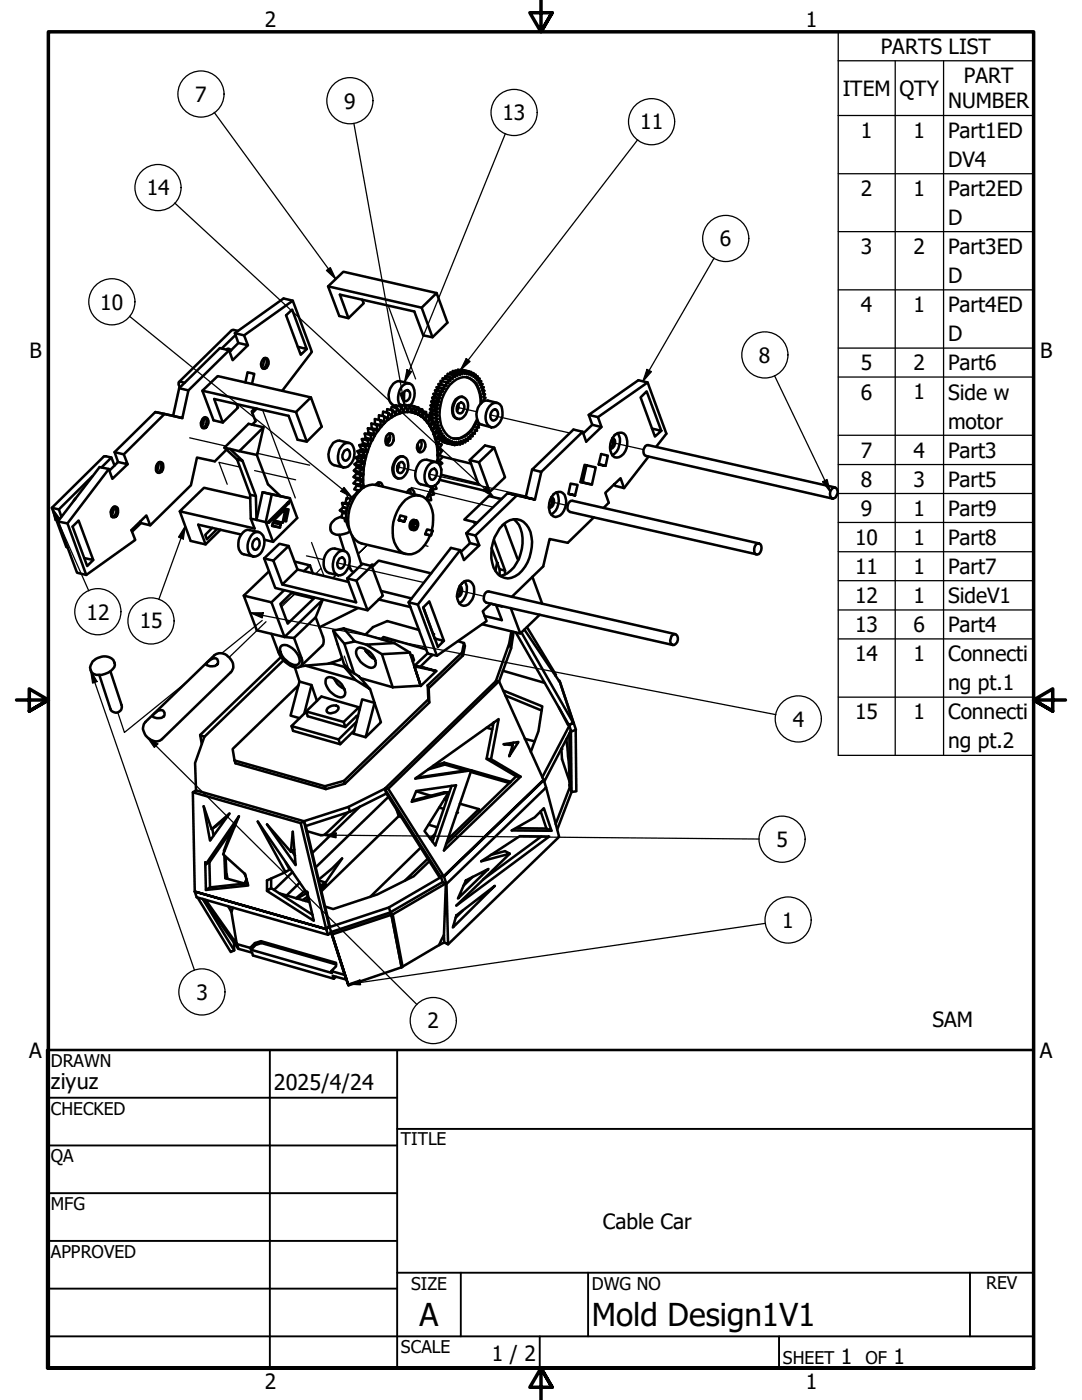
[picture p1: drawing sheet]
<svg xmlns="http://www.w3.org/2000/svg" width="216mm" height="279mm" viewBox="0 0 216 279" stroke-linecap="round" stroke-linejoin="round" font-family="sans-serif">
<!-- layer: Tweak Trail (ANSI) -->
<g fill="none" stroke="#000" stroke-width=".25">
<path d="M77.5 61l5.4 14.6M37.8 87.4l7.3 1.6M47.9 93.2l-4.2-.9 1.6 4.3M50.8 93.9l8.2 1.9M51.2 90.4l10.6 2.4M52.4 81.8l6.5 17.6M68.8 97.7l.7 1.7M79.2 93.2l3.7 .8M82 97.3l16.4 3.9M85.7 94.6l19.3 4.4M91.2 81.3l3.9 .9M97.9 82.8l15.8 3.6"/>
<path d="M121.9 88.3l6.5 1.4M58.7 118.6l-2.6 2.2M59 118.4l-2.8 2.7M61.2 110.9l3.4 .8M62.2 108.3l2.4 6.6M64.1 113.4l-1.1 1.2M67.1 114.7l-.7 .7M67.3 112.3l17.3 4M69.8 112.1h.1M71.4 110.6l1.9-1.9-1.9 1.9M84.7 108.8l.7 .2M91.4 117.8l5.2 1.2"/>
<path d="M109.7 100.1l3.6 .8M37.5 135.9l-12.7 10.3-1.3-4M52.3 123.8l-8 6.6M53.1 124.1l-7.4 7.1M68.7 130.9l1 2.8"/>
</g>
<!-- layer: Visible (ANSI) -->
<g fill="none" stroke="#000" stroke-width=".51">
<path d="M65.5 57.2l18.6 4.2M72.3 59.8l.3 .7-3.1 3-1.7-4.7 14.9 3.4 1.8 4.7 1.8 .4 3-2.9-2.2-5.9-3 2.9 2.2 5.9M87.1 58.5l-18.6-4.3-3 3 2.2 5.9 1.8 .4M36.8 76.4l-.7-.2-.4 .1 .2 1M37.6 77.9l-1.2 5.5-1.9-.4M40.4 78l18.7 4.2M45.1 69.7a.6 .6 0 0 1 1 .3M45.7 69.9l-8.1 8-1.8-.4M45.8 70.2l1.8-1.7-.7-2 9.7-6.9 1.8 .4 3.8 10.2-5.9 7.8M47 66.9l-2.7 2.6M47.5 66l-.9-.2-.5 .2-10.4 10.3M48.7 66.9l.8 2-1.9-.4"/>
<path d="M49 76.3l.4-2 1.3 .3-.4 2M49.5 68.9l-3.1 3-.7-2-1.8-.4-8.1 8-1.3 5.5-3.5-.8-8.1 8 .7 2-1.8 1.7M52.6 71.5l.4-.1a.98 .98 0 0 1 .4 1.7l-.5 .5a1 1 0 0 1-.9-.7 1 1 0 0 1 .4-1.1zM52.7 71.5l-.2 1.3-.2 .5M52.9 71.4a1.33 1.33 0 0 1-.5 2.1M58.4 60l-9.7 6.9-1.8-.4M59.4 69.2l1.8 .5-2.9-7.9-1.2 1.1 2.9 7.9 1.2-1.1M62 79.3l-18.6-4.2-3 2.9 2.2 5.9 1.8 .4M80.7 78.1l.3-.2a.69 .69 0 0 1 .9 .8 1.1 1.1 0 0 1-1.2 1.3 1.29 1.29 0 0 1 0-1.9zM81.7 76.5l-1.9-.4a2.27 2.27 0 0 0-2.1 2.1 2.08 2.08 0 0 0 1.3 2.8M86.2 79.4l.3 .5M86.5 78.6l.5-.1 1.1 .2-.5 .2"/>
<path d="M86.7 79.2l-.2-.6 1.1 .3 .2 .5M86.8 77.9l.2 .6M87.1 77.3l1.6 .2h-.5M87.2 77.9l-.1-.6 1.1 .2 .2 .6M87.4 79.6l.4-.2-1.1-.2-.5 .2 1.2 .2 .2 .5M87.5 76.6l.1 .7M87.9 78.2l.5-.1-1.2-.2h-.4l1.1 .3 .2 .5M87.9 76.7v-.7l1.1 .3 .1 .7M88.6 76.9l.5 .1-1.6-.4 1.1 .3 .1 .6M88.8 75.6v-.5l1.1 .2v.7l-.4-.2-1.2-.3v.6M89.5 75.8v.7l-.5-.2M89.7 74.7l.2-.4 1 .2-.1 .7-.4-.3-1.1-.3-.1 .5"/>
<path d="M90.4 74.9l-.1 .7-.4-.3M90.7 74.2l.2-.3 1.1 .3-.2 .6-.4-.5-1-.3-.2 .4M91.2 79.6a1.19 1.19 0 0 1 1.4-.3 1.19 1.19 0 0 1 .7 1.1 3.2 3.2 0 0 1-1.2 3.1 1.34 1.34 0 0 1-1.7-1.6 3.5 3.5 0 0 1 .8-2.3zM91.4 74.3l-.2 .7-.3-.5M91.8 73.9l.1-.1 1.1 .2-.3 .6-.2-.6-1.1-.2-.1 .2M92.4 73.9l1.1 .2 .1 .6 .4-.5h-.5M92.4 79.2a1.74 1.74 0 0 0-2 1.6 2.07 2.07 0 0 0 1 2.8M92.5 74l-.3 .7-.2-.5M93 74l.2 .7 .3-.6M93.2 75.3a4 4 0 0 1 2.6 3.4l.1 1.9M94 74.2v.7l.5-.4M94 74.4l.5 .1v.7l.4-.4-.4-.1"/>
<path d="M94.9 75.1h.4l-.1 .8 .5-.3-.5-.1M94.9 74.8v.7l.4-.4M95.6 76l.4 .1-.2 .7 .5-.2h-.5M95.7 75.6l-.2 .7 .5-.2M96.1 77.2l.4 .1-.3 .6 .4 .1-.3-.1M96.3 76.6l-.3 .7h.5M96.3 78.5l.5 .2M96.6 78l-.3 .5 .5 .2-.3 .5 .4 .2-.4 .5 .1 .1M129.2 76.3l3.8 10.3-2.1 2.6M15.1 99.4l-.4 .5M18.4 95.1l-6.7 6.6M20.3 93.3l1.9-2-1.1-.2h-.4l-10.3 10.2 2.8 7.8 .3 .2"/>
<path d="M21.7 93.6l-8.2 10.9-1.9-.4M22.2 91.3l.7 1.6M24.7 90.7l.8 1.9-1.9-.4M25.5 92.6l-3.1 3-.7-2-1.8-.4-8.3 10.9 3.8 10.2 1.8 .4 9.8-6.9-.8-2 3-2.9 .8 1.9-1.9-.4M31 82.2l5.4 1.2M31.7 92.3l-.2 1.2-.3 .6M31.7 92.3h.6a1.25 1.25 0 0 1-.7 2.1 1.34 1.34 0 0 1 .1-2.1zM31.9 92.2a1.36 1.36 0 0 1-.5 2.1M32.8 82.6l-8.1 8.1-1.8-.5M40.1 84.3l.5 .2M40.1 84.3h.1M40.4 83.6l.6-.4a1.18 1.18 0 0 1 .6 1.3 1.18 1.18 0 0 1-1 1 1.18 1.18 0 0 1-.2-1.9z"/>
<path d="M40.6 83.8l-.5 .5M40.7 83.4l-.2 1.2-.2 .6M40.9 83.3a1.33 1.33 0 0 1-.5 2.1M44.8 89.3l1.1 .3 2.5 2.3-1.1-.2zM44.8 89.3l4.8-4.7 3 .7-4.8 4.7-1.9-.4M45.2 89.7l-2.3 2.4-3.6-.8-1.2 5.5-8.1 8M47.2 80.6l.3 .7-3.1 3-1.7-4.7 14.9 3.4 1.8 4.8 1.8 .3 3-2.9-2.2-5.9-2.9 2.9 2.1 5.9M47.3 91.7l2.6 7 1.2 .3 .1 4.8M48.4 91.9l2.7 7.1M49.9 99.4l-9.2-2.1-4.8 4.7 14.9 3.5-.8-2M49.9 98.7l.1 4.8 1.2 .3M50.9 81.5l-.7 .6 .8 2-.7 .7"/>
<path d="M51.2 81.5l-.8 .9M51.2 90.8l2.3 5.8 2.4 2.4M52.4 98.2l1.8 .5M52.6 85.3l-1.3 5.5-3.5-.8M54.2 98.7l3.6 .7 1.5 4-4.8 4.7-1.5-3.9zM55.9 99l-3.5-.8-1.2 5.6M55.9 99l1.9 .4M68.5 88.7a1.29 1.29 0 0 1 1.4-.2 1.29 1.29 0 0 1 .8 1.2 3.1 3.1 0 0 1-1.7 3.6 1.77 1.77 0 0 1-1.6-2.3 2.96 2.96 0 0 1 1.1-2.3zM68.7 90l.6-.3a1.28 1.28 0 0 1-.3 2.2 .93 .93 0 0 1-.7-.6 .93 .93 0 0 1 .2-.9zM69.7 88.4l-1.9-.5a2.01 2.01 0 0 0-2 1.5 2.83 2.83 0 0 0 .5 3.2l2.2 .7M70 99.6l-.8-.2-.2 .9M70.3 99.3l-.4 .3"/>
<path d="M70.5 96.5l1.9 .5M70.5 95.2l1.1 .2 .6 .4M70.6 93.9l1.1 .3 .6 .4M70.7 92.6l1.2 .3 .4 .5M71 91.3l1.1 .3 .4 .6M71.1 95.8l1.1 .2-.5 .7M71.1 94.6l1.1 .2-.6 .6M71.2 96.9l1.1 .3-.5 .7M71.2 93.3l1.1 .3-.6 .6M71.3 90l1.2 .3 .3 .7M71.3 98h.3M71.4 92.1l1.1 .3-.6 .5"/>
<path d="M71.4 96.8l-.2 .1-.5 .8 1.1 .2M71.5 97.9l-.4 .5M71.6 98.1a5.9 5.9 0 0 0-1.9 7.6M71.6 95.7l-.5 .1-.6 .7 1.8 .5 .2-.2v-.9l-.2-.1M71.6 94.6h-.5l-.6 .6 .6 .3 1.4 .2v-1h-.2M71.6 95.7l.7 .1M71.6 94.6l.7 .1M71.6 94.4v.2M71.6 95.6v.1M71.6 93.4l-.4-.1-.6 .6 .5 .5 1.2 .2h.2l.1-1-.2-.1M71.6 91l1.2 .2-.7 .4M71.6 93.4l.8 .1"/>
<path d="M71.7 90.7l1.3 .4M71.7 88.8l1.1 .3 .4 .8M71.7 93.2l-.1 .2M71.8 92.2l-.4-.1-.7 .5 .5 .6 1.1 .2h.3l.2-.9-.2-.1v-.2M71.8 92.2l1 .3M71.9 92.1l-.1 .1M72.1 91.1l-.5-.1-.6 .3 .4 .6 1.4 .4 .2-1.1h-.2M72.1 89.6l1.3 .4M72.1 91.1l.7 .1M72.1 90.9l.7 .2M72.1 90.9v.2M72.2 87.6l1.1 .3 .3 .8"/>
<path d="M72.3 95.8h.1M72.3 93.6h.3M72.3 94.6v.1M72.4 97h.2v.3M72.4 93.4v.1M72.4 96.9v.1M72.5 90.3l.6-.3-1.2-.2-.6 .2 .4 .7 .4 .2M72.5 88.5l1.1 .2 .2 .2M72.5 95.9l-.3 .1M72.5 89.8l.7 .1M72.5 89.8l-.1 .1M72.5 94.7l-.3 .1"/>
<path d="M72.6 97l-.3 .2M72.8 86.6l1.1 .2 .2 .8M72.8 91.2h.2M72.8 89.1l.7-.2-1.1-.3-.7 .2 .4 .8 .4 .2M72.8 88.7l.8 .1M72.8 88.7v.1M72.8 91.1v.1M73 87.4l1.1 .2 .2 .3M73.1 90l.2 .2-.3 .9h-.2M73.2 89.9v.2M73.3 87.9l.7-.1-1.1-.2h-.7l.3 .9 .3 .2M73.3 87.6l.8 .2"/>
<path d="M73.3 87.6v.1M73.4 85.5l1.1 .2 .1 .9M73.5 88.9l.2 .1-.3 1-.2-.1M73.5 86.4l1.1 .2 .2 .3M73.6 88.8v.2M73.9 86.8h.6l-1.7-.2 .2 .8 .2 .2h.1M74 87.8l.2 .2-.4 .9-.2-.1M74.1 87.8l-.1 .1M74.2 85.5l1 .2 .2 .3M74.3 85.7l-.2-1.2 1.1 .3v.9M74.5 85.7l.6 .2-1.7-.4 .1 .9 .2 .2 .9 .2M74.5 86.8l.2 .2-.4 .9-.2-.1"/>
<path d="M74.6 86.8v.1M74.8 84.6l1.1 .2 .2 .4M74.9 84.6l-.1-1 1.1 .3v.9M74.9 96.8l.6-.5a.76 .76 0 0 1 .9 .8M75.1 85.9l.2 .2-.5 .8-.2-.1M75.2 84.8l.6 .2 .1 .3-.5 .7-.2-.1M75.2 85.9h.1M75.2 85.9v.1M75.4 96.3l.2 .7M75.6 83.8v-.9l1.1 .2-.1 1M75.9 83.9l.6 .3 .1 .3-.5 .7-.2-.1M76.1 83.9l.5 .2 .2 .3"/>
<path d="M76.3 83l.2-.8 1 .2-.1 1M76.7 83.1l.6 .4v.3l-.5 .6h-.2M77 83.3l.4 .1 .1 .4M77.2 82.4l.1-.7 1.1 .2-.2 1M77.2 87.8l.2 .7M77.3 86.7l.4-.2h.3a1.16 1.16 0 0 1 .4 1.8l-.3 .4a.69 .69 0 0 1-1.1-.2 1.96 1.96 0 0 1 .3-1.8zM77.5 82.4l.5 .5 .1 .4-.8 .5M77.6 86.6a1.6 1.6 0 0 1-.5 2.1M77.8 87.2l-.6 .6 .5 .1M77.9 82.8l.3 .1v.3M78 81.8l.2-.6 1 .3-.2 .9M78.4 81.9l.5 .6v.4l-.7 .3h-.1"/>
<path d="M78.7 82.4h.3v.4M78.9 81.3l.1-.4 1.1 .3-.3 .9M79.2 81.5l.5 1-.8 .2M79.2 93.5l.2 .2M79.4 91.4a1.17 1.17 0 0 1 1.4-.2 1.17 1.17 0 0 1 .6 1.2 2.81 2.81 0 0 1-1.3 3 1.18 1.18 0 0 1-1.6-1.2 3 3 0 0 1 .9-2.8zM79.6 92.5a1.53 1.53 0 0 1-.4 1.4M79.6 82l.2 .1v.4M79.7 92.4l.3-.2a.94 .94 0 0 1 .6 1.5l-.5 .7h-.3a.92 .92 0 0 1-.6-1.2zM79.8 81.1l.1-.3 1.1 .2-.4 .9M79.8 80.9a3.3 3.3 0 0 1 1.2-4.3 1.27 1.27 0 0 1 1.7 1.3 3.6 3.6 0 0 1-.8 3M80.1 81.2l.4 .7v.4M80.5 91.1a1.32 1.32 0 0 0-1.8 1 2.56 2.56 0 0 0 .2 3.1l.6 .3"/>
<path d="M80.5 82.3l-.8 .2M80.5 81.9h.1v.4M80.6 81l.2-.2 1.1 .2-.5 .9M81 81l.3 .9-.1 .3-.7 .1M81.2 82.2h.8M81.2 98.3a.8 .8 0 0 1 1.1-.6l.4 .5v.4M81.3 81.8l.1 .1-.1 .3M81.5 80.9l1.2 .2-.5 .8M81.7 97.7l.2 .3v.5M81.9 81l.1 .9v.3M82 82.2l.7 .2-.3-.1M82 81.9h.2l-.1 .4"/>
<path d="M82.5 82.4h.2M82.7 81.1v1.3M82.7 82.4l.7 .3zM82.7 81.2l.8 .1-.5 .7M82.8 82h.2l-.1 .4M83.2 82.6l.2 .1M83.3 88.7l.4 1.2M83.4 82.7l.7 .4zM83.5 81.3l.1 1-.2 .4M83.5 81.5l.8 .2-.6 .7M83.6 82.4h.1l-.1 .3M83.7 88.1l.6-.3a1.4 1.4 0 0 1 .5 1.4 1.4 1.4 0 0 1-1 1.1 1.38 1.38 0 0 1-.1-2.2z"/>
<path d="M83.8 98.9l-8.8-2.1a4 4 0 0 0-4 2.1 7.9 7.9 0 0 0-.6 8.3l1.1 1 .6 .3 8.9 2.1M83.9 87.9a1.63 1.63 0 0 1-.5 2.1M83.9 83l.2 .1M84.1 83.1h.2l.5 .5zM84.3 81.7l-.2 1.4M84.3 82.7l.1 .1-.1 .3M84.3 82l.7 .2-.6 .6M84.6 83.5v.1M84.6 83.6h.2l.5 .6zM84.9 83.3h.1l-.2 .3M85 82.7l.7 .2-.7 .4M85 82.2l-.2 1.4"/>
<path d="M85.2 84.1v.2M85.2 84.3h.2l.5 .6zM85.2 99.6l.2 .2M85.5 98.7h.2l-.5 .9h-.2zM85.5 83.9h.1l-.2 .4M85.6 83.4l.7 .2-.7 .3M85.6 98.6l-.1 .1M85.7 98.7l.3 1.1h-.8M85.7 82.9l-.4 1.3M85.7 84.8v.2M85.7 85h.2l.4 .7h-.2zM85.8 83.2l.4-.5 1.1 .2-.4 .5"/>
<path d="M85.8 81.7l.4-.4 1.2 .2-.5 .4M85.8 98.6l.2 .2M85.8 82.4l.4 .3M85.9 92.5a1.29 1.29 0 0 1 1.4-.2 1.29 1.29 0 0 1 .7 1.2 3.5 3.5 0 0 1-1.3 3.4 1.39 1.39 0 0 1-1.4-.1 1.39 1.39 0 0 1-.6-1.4 3.4 3.4 0 0 1 1.2-2.9zM85.9 80.9l.3 .4M86 97.7h.2l-.4 .9h-.2zM86 84.7h.2l-.3 .3M86 80.1l.5-.2 1.1 .2-.4 .3M86 93.8l.4-.2a.69 .69 0 0 1 .8 .8 1.19 1.19 0 0 1-1.2 1.3 1.39 1.39 0 0 1 0-1.9zM86 97.5v.2M86.1 84.3l.7 .2-.6 .2M86.1 83.6l.1-.2 1.1 .2"/>
<path d="M86.1 85.7l.1 .1M86.2 97.7l.4 1-.6 .1-.5-.1M86.2 85.8h.2l.3 .8h-.1zM86.2 82l-.4-.3 1.1 .2 .4 .3M86.2 83.4l-.4-.2 1.5 .4M86.2 97.5l.2 .2M86.3 83.6l-.4 1.3M86.3 84l-.1 .3M86.4 80.6l-.4-.5 1.2 .3 .3 .4M86.4 97l-.2 .5h-.2l.2-.4M86.4 85.5h.2l-.2 .3M86.6 86.7h.1l.3 .8h-.2z"/>
<path d="M86.6 86.6v.1M86.6 85.2l.6 .2-.6 .1M86.7 84.8l.9 .1-.4 .6h.6l-.3 .7M86.8 96.8l.3 .7-1.1 .1M86.8 84.5l-.2 .9-.3 .3M86.8 86.4l.2 .1-.3 .2M86.8 87.5l.1 .1M86.9 87.6l.2 .1 .1 .8h-.1zM86.9 82.7l.4-.5-1.1-.2-.4 .4 1.1 .3 .4 .2M86.9 86.2l.8 .2-.7 .1M87 81.2l.5-.4-1.1-.2-.5 .3 1.1 .3 .4 .3M87 92.2l-1.8-.4a2.13 2.13 0 0 0-2.2 2 2.2 2.2 0 0 0 .9 2.8l1.9 .5"/>
<path d="M87 84.2l.4 .1-.3 .6M87.1 86l.4 .2 .5-.2-.2 .7h-.2M87.1 88.5v.1M87.1 87.4l.2 .1-.2 .2M87.1 88.6l.1 .1 .2 .9h-.2zM87.2 87.4l.7 .1h-.6M87.2 85.4l-.3 .9-.2 .3M87.2 89.7l.2 .1 .1 .9h-.2zM87.2 92h.2v.5M87.2 91.9l.5 .1h-.3M87.2 89.6v.1M87.2 92v.3"/>
<path d="M87.3 90.9h.2l-.1 1-.1-.1zM87.3 90.7l.5 .1-.3 .1M87.3 83.6l-.3 .6-.8-.2M87.3 91.8l-.1 .2M87.3 90.7v.2M87.4 87.4v-.3l.7 .1 .5-.2-.1 .7-.6-.1M87.4 89.6l.3 .1-.3 .1M87.5 96.2l-.2 .2M87.6 88.6l.5 .1-.8-.2 .3 .1-.4 .1M87.7 86.4l-.5 .9-.2 .2M87.7 89.7l.6 .2-.5 .7-.3 .1M87.7 92l.6 .5-.5 .3"/>
<path d="M87.7 95.8l10 2.4M87.8 90.8l.5 .4-.5 .6-.4 .1M87.8 86.7l.5-.1-.2 .6M87.8 87.8l1.1 .3 .4-.4v.7l-1.1-.3v-.2M87.9 87.5l-.4 .8-.3 .2M88.1 93.7v.1M88.1 88.7l-.4 .8-.3 .1M88.2 91.1l5.8 1.4M88.5 87.7l.4-.3v.7M88.6 88.2v.1l1.2 .3 .4-.5v.6l-1-.2M89.3 88.4l.4-.5 .1 .7M90.2 88.7l.4-.5 .1 .6-.4-.1"/>
<path d="M90.8 88.7l.4 .1-.1-.6-.4 .6M91.4 88.6l.4 .1-.2-.6-.4 .7M91.4 80.7l.6-.4a.94 .94 0 0 1 .5 1.6l-.2 .4a.63 .63 0 0 1-1.1-.3l-.1-.4zM91.5 80.6a1.53 1.53 0 0 1-.3 1.4M91.9 88.5h.4l-.3-.5-.2 .7M92.8 88.3l-.3-.5-.2 .7M92.9 87.8l.4 .1-.3-.3-.2 .7-.4-.1M93.7 91.8l1.9 .5 3-3-1.8-.4-3.1 2.9 1.7 4.8-7.4-1.9M93.9 87l.4 .1-.4-.2v.7l-.5-.2M93.9 87.6l-.4-.4-.2 .7M94.7 86.6l-.4-.2v.7M95.2 83.7a6.1 6.1 0 0 1-3.4 3.7l-1.4 .1"/>
<path d="M95.8 84.6l-.4 .1 .2 .6h-.5l.1 .7-.5-.1v.7l-.4-.2M96.1 80.4a6.4 6.4 0 0 0-1.5-4.3 2.92 2.92 0 0 0-4.2 .1 8.6 8.6 0 0 0-2 9.5 2.88 2.88 0 0 0 4.5 1.3 6.5 6.5 0 0 0 2.4-3.1M97.6 81.2a1.37 1.37 0 0 1 1.5-.8 1.37 1.37 0 0 1 1.1 1.3 3.1 3.1 0 0 1-1.7 3.6 1.76 1.76 0 0 1-1.6-2.3l.1-.7zM98.2 82l.4-.3h.3a1.19 1.19 0 0 1 .4 1.3 1.19 1.19 0 0 1-1.1 .9 1.29 1.29 0 0 1 0-1.9zM98.6 89.3l2.2 5.9-3.1 3-2.1-5.9M99.2 80.4l-1.9-.5a2.24 2.24 0 0 0-2.1 2.1 2.97 2.97 0 0 0 .6 2.6l2.2 .7M100.1 99.6l-2.6-.6-4.9 4.7 1.9 .4M101.3 98.4l-8.3 8 1.9 .5 .7 1.9M104.9 99.3l-3.6-.9 1.8 .5-8.2 8M106.2 93.7l-1.3 5.6 1.8 .4-3.6-.8M108 94.2l8.3-8-1.9-.5-8.2 8 1.8 .5-1.3 5.5M110 99.3a1.48 1.48 0 0 1-.5 1.9"/>
<path d="M110 99.2a1.27 1.27 0 0 1 .5 1.3 1.27 1.27 0 0 1-1 .9M110.5 98.6a1.32 1.32 0 0 1 1.4-.4 1.32 1.32 0 0 1 .9 1.1 3.3 3.3 0 0 1-1.5 3.8 1.28 1.28 0 0 1-1.7-1.4 3.6 3.6 0 0 1 .9-3.1zM111.1 98.2a3.4 3.4 0 0 1-1.1 4.5M113.4 98.6l.5-2.1 1.4 .3-.6 2.1-1.3-.3 1.3 .3M115.8 96.2l2.3 .5M117 92.8l-.7 3.5 1.8 .4 .8-3.4-2.3-.5-.8 3.4 .5 .1M117.5 82.8l.7 2 1.8 .4-3 2.9-.7-1.9M118.2 84.8l-1.8 1.7M119.3 83.2l9.9-6.9-1.8-.4-9.9 6.9 1.8 .4 .7 2M119.5 92.6l1.3 .4-1.4-.3 .6-2.1 1.3 .3-.5 2.1M122.2 87.5a1.48 1.48 0 0 1-.5 1.9M122.2 87.4a1.27 1.27 0 0 1 .5 1.2 1.27 1.27 0 0 1-1 1"/>
<path d="M122.6 96.6l.1 .4 1.8 .4-.7-2-3 3 .7 1.9-1 1M122.7 86.8a1.33 1.33 0 0 1 1.4-.4 1.33 1.33 0 0 1 .9 1 2.93 2.93 0 0 1-1.9 3.9 1.42 1.42 0 0 1-1.3-1.4 3.6 3.6 0 0 1 .9-3.1zM123.3 86.4a3.4 3.4 0 0 1-1.1 4.5M129.4 91.1l-4.9 6.3M130.1 85.5l1.9 .5-3-7.9-1.2 1.2 2.9 7.8 1.3-1.1M166.2 97.4l.2-.1a.93 .93 0 0 1 .8 .6 .93 .93 0 0 1-.3 1l-.1 .4-.4 .1a.69 .69 0 0 1-.8-.8l.1-.5zM166.6 97.3l-37.3-8.5a1.18 1.18 0 0 0-.9 1 1.18 1.18 0 0 0 .5 1.2l37.2 8.5M10.4 101.3l1.3 .4 .6 1.4M13.5 104.5l3.7 10.2M16.8 111.4l1.8 .4-2.9-7.9-1.2 1.2 2.9 7.9 1.2-1.2M22.7 101.2v.6l-.5 1.3M22.7 101.2l.3-.1a.83 .83 0 0 1 .6 1.2 .88 .88 0 0 1-1.3 .8 1.57 1.57 0 0 1 .4-1.9z"/>
<path d="M22.7 101.7l-.6 .5M22.9 101.1a1.33 1.33 0 0 1-.5 2.1M28 104.1l.1 .3-1.7 1.7M35.9 102l2.1 5.9 3 .7M42.4 105.3l-1.4 1.4 .3 .9 2-2M44 105.7l-3 2.9-1.4-3.9 8.5 2M48.6 118.9l5.6 1.3 2.6 6.9 7.6-7.4-1.4 3.5-4.3 4.1-1.9-.2-5.6-1.3zM50.5 106.5a1.34 1.34 0 0 1 1.4-.2 1.34 1.34 0 0 1 .8 1.2 3.2 3.2 0 0 1-1.7 3.6 1.51 1.51 0 0 1-1.6-1.7 3.8 3.8 0 0 1 1.1-2.9zM50.7 107.8l.6-.3a1.28 1.28 0 0 1-.3 2.2 .98 .98 0 0 1-.5-1.6zM51.2 103.8l1.8 .4M51.6 106.2l-1.8-.4a1.8 1.8 0 0 0-2 1.5 2.89 2.89 0 0 0 .5 3.2l2.2 .6M52.7 111.4l1.8 .5 1.8 4.7 3.1-2.9-1.8-4.7-3.1 2.9"/>
<path d="M52.7 111.4l2.2 5.9 18.4 4.5M52.7 107.7l1.8 .4M53.4 104.3l4.3-4.3-.1 .5-3.9 3.8zM53.4 104.3h.3M53.7 114l-5.1 4.9M54.3 104.9l1.6 .4M54.4 104.3l1.6 .3-.1 .7-1.6-.3zM54.5 103.9l2.5-2.4-.6 2.8zM54.6 103.9l1.8 .4M56.6 103.9l.5 .1M56.7 117.8l-2.5 2.4M57.1 101.6l.5 .1-.5 2.3-.5-.1z"/>
<path d="M57.3 100.4l.3 .1M57.6 109l-1.8-.5-3.1 2.9M58.2 118.4l4.4 1-.1-.2M58.4 118.2l-2.5 2.3 1.5 4 5.2-5.1M58.8 112.1l3 .7M59.4 113.7l10.1 2.4M61.8 112.8l.6 1.6M61.8 112.8l-1.2 1.2M64.3 119.6l.1 .1M67.5 110.2a1.34 1.34 0 0 1 1.4-.2 1.34 1.34 0 0 1 .8 1.3 3.1 3.1 0 0 1-1.8 3.5 1.44 1.44 0 0 1-1.5-1.6 3.6 3.6 0 0 1 1.1-3zM67.7 111.5l.3-.2a.69 .69 0 0 1 .8 .8 1.1 1.1 0 0 1-1.1 1.3 1.29 1.29 0 0 1 0-1.9zM67.7 106.7l1 3.3"/>
<path d="M67.8 101.9l.6 .4M68.1 103.1a2.52 2.52 0 0 0-2.2 2.4 1.33 1.33 0 0 0 1.6 1.2 4.7 4.7 0 0 0 2.3-.7M68.3 100.4l.2 .8M68.4 102.3l.7 .2M68.4 102.4l-.3 .9 .9 .2M68.4 102.3l.7 .1M68.5 101.3l-.7 .6 1.1 .3 .3-.3M68.5 101.3l.8 .1M68.5 101.3l.7 .2M68.5 101.3l.8 .2M68.6 109.9l-1.8-.4a2.37 2.37 0 0 0-2.2 2.7 2.01 2.01 0 0 0 1.1 2.2l1.8 .4M68.8 103.4v.6l.4 .1"/>
<path d="M68.9 102.2l.2 .1M69 100.4l.6 .1M69.3 115.4l1.8 .5 3.1-2.9-1.9-.5-3 2.9 1.8 4.8-14.8-3.6M69.3 100.6l.1 .3M69.5 100.6l-1.2-.2 1.2 .2M69.7 112.8a1.45 1.45 0 0 0 .9 1.4M70.2 106.9l1.9 5.8M74.2 113l2.2 5.9-3.1 2.9-2.2-5.9M74.2 113.2l1.4-1.3 10.4 2.5M74.7 112.8l-.5-.2-.2 .3M75.6 119.6l6.3 1.6M76 117.9l6.2 1.5"/>
<path d="M80.6 104.1h.1M81 103.2l-.4 .9-1-.3 .3-.9 1.1 .3-.3 .9-1.1-.3M82.3 104.3l.5-.4h.3a1.13 1.13 0 0 1-.6 1.9 .99 .99 0 0 1-.2-1.5zM82.6 104.6l.2-.2 .3 .2 .1 .2-.3 .5-.4-.1zM82.9 104.4h-.2a.63 .63 0 0 0-.1 .9h.1M83 103.9l-.4-.1a1.13 1.13 0 0 0-.8 .8 1.13 1.13 0 0 0 .4 1.1l.3 .1M85.2 105.7l1.1 .2-.3 1-1.2-.3zM86.2 105.9a6.7 6.7 0 0 0-1.2-6.3 3.2 3.2 0 0 0-4.7 .9 8.1 8.1 0 0 0-1.2 8.5 3 3 0 0 0 5.2 .3l1.1-1.5 .5-1M86.3 105.9l-.3 1-1.2-.3M91.7 117l.1 .3a1.52 1.52 0 0 1-.6 1.7M91.8 116.9a1.3 1.3 0 0 1-.6 2.2M92.2 116.4a1.3 1.3 0 0 1 1.4-.5 1.3 1.3 0 0 1 1 1.1 3.4 3.4 0 0 1-1.6 3.8 1.36 1.36 0 0 1-1.8-1.4 3.8 3.8 0 0 1 1-3z"/>
<path d="M92.7 116a3.2 3.2 0 0 1-1.1 4.4M93 106.4l.8 2 1.8 .4-3 3-.8-2M93.8 108.4l-1.9 1.8M95.2 104.3l-.7-.2 .4 .5M98.1 109.4l1.6 4.2 1.1 .3v.7M98.6 107.8l2.2 6.1M99.2 112.3l-.3 1.6M99.7 113.6v1.3M100.3 104.8a3 3 0 0 1 5.2 .5 8.1 8.1 0 0 1-2.7 9.7 2.96 2.96 0 0 1-4.3-1.7 8.3 8.3 0 0 1 1.8-8.5zM100.6 104.5l2.7 7 .1 .2M102.6 103.6a5.8 5.8 0 0 1 1.5 5.9 7.1 7.1 0 0 1-3.6 5.2l-.7 .2M106.2 115.1l2 5.4"/>
<path d="M118.5 103.3l-5.2 5-3.6-.7-1.3 5.4-6.3 6.1M150.8 108.7l.3-.2h.3a1.28 1.28 0 0 1-.3 2.2l-.3-.1a1.46 1.46 0 0 1 0-1.9zM151.4 108.5l-37.2-8.6a1.24 1.24 0 0 0-.7 2.1l.2 .2 37.2 8.4M18.5 132a3 3 0 0 1 4.1-.3 1.45 1.45 0 0 1-.5 2.2 3.2 3.2 0 0 1-3.7 .3 1.62 1.62 0 0 1 .1-2.2zM22 134l2.3 6.7a1.18 1.18 0 0 1-.8 1.5 1.18 1.18 0 0 1-1.5-.7l-2.2-6.8M41.4 132.1l.4-.3a1.18 1.18 0 0 1 1.6-.2 .9 .9 0 0 1 0 1 .9 .9 0 0 1-1 .4h-.5l-.7-.3-.1-.1zM54.2 126.5l1.4 3.7a4.7 4.7 0 0 0 3.9 3 1.2 1.2 0 0 0 .6-1.9l-1.4-4M56.1 129a1.41 1.41 0 0 1 1.7 0 3.5 3.5 0 0 1 2 3.3 1.07 1.07 0 0 1-1.6 .2 3.6 3.6 0 0 1-2.3-3.2zM56.1 131.1l-16.2 15.6M56.6 131.8l-15.8 15.3-.9-.4 .4 1.8M59.1 133.2l-.2 .1 .9 2.7M59.6 136.8l-13.2 12.7 .4 2.3"/>
<path d="M59.9 133l6.3-.6 2.5 .7M61 132.8l9.9 2.9M62.2 136.7l1 3.2M63 123.2l1.5 3.9a1.89 1.89 0 0 1-.2 1.7l-4.3 4.2M65.3 135.3a3 3 0 0 1 3.2 1.9 1.26 1.26 0 0 1-.2 1.9 3.3 3.3 0 0 1-3.1-2.2 1.37 1.37 0 0 1 .1-1.6zM66.5 125.9l2.1 6.6 1.2 1.4M66.6 135.4a4 4 0 0 0 2.1 2.1M68.3 131.3l-.5 .4-2.3 .8M68.6 125.4l2.2 2.6-2.1 .5-2.2-2.6M68.6 125.4l10.1 2.9M68.6 125.4l-2.1 .5M68.7 133.1l2.9 1.9 2.3 2.5-3-1.8z"/>
<path d="M68.7 128.5l2 5.9M70.8 128l2.3 .7M71.4 129.3a1.84 1.84 0 0 1 1.9 .5 3 3 0 0 1 1.6 2.9 .97 .97 0 0 1-1.4 .5 3.7 3.7 0 0 1-2.4-3.2zM71.4 121.3l-7.7 3.9M71.9 135.3l6.5 1.9M72.3 139.6l2.4 .7-1.7 6.8-2.5-.7zM72.8 129.5l.2 .5a4.5 4.5 0 0 0 1.8 1.6M73 129.9l.4 .1M73 130h.3M73.5 129.9l-.3 .3M73.9 137.5l2.1 6.6-3 3M76.1 127.6l.4-.5 8.5 2.5"/>
<path d="M76.2 130.6l2.2 6.6M78.7 128.3l-5.6 .4 3.1 1.9 5.6-.4M78.7 128.3l3.1 1.9M81.5 120.2l3.8 10.2 1.9 .5 9.9-6.9-.8-2 1.7-1.5M81.8 130.2l.9 2.8M81.9 130.7l.4 .1M82 131.1l.3-.3 .3 1-.2 .2M82.6 132.8l4.5 1.1-4.4-.9M82.7 133l1.2 3.9zM83.4 120.7l8.4-10.9-1.8-.5-8.5 10.9 1.9 .5 3.8 10.2M83.6 125.7l-6.3-1.7-2.9 1.2-1.5 1.5M83.9 136.8l-5.5 .4"/>
<path d="M84.5 121.2l2.2 6.2 1.9 .5-1.2 1.2-2.9-7.9 1.2-1.2 2.9 7.9M84.6 121.8h.1M85.3 136.8l.2 2.8-16.9 16.2-3.8 1.1-18-5.1M85.3 136.8l.2 .6 .2 2.8M85.3 130.4l-2.6 2.4M85.5 139.6l.2 .6-16.9 16.2M86.1 130.6l.1 .2-2.4 2.3M87.1 133.9l-3.2 3M91.4 128l1.2 .3-.4 1.9-6.9 6.6M92.2 130.2l.2 .6-6.9 6.6M92.6 128.3l.2 .6-.4 1.9M96.2 124.6l7.6 1.8"/>
<path d="M98.3 120.5l1.8 .5M98.9 136h.7l8.9 19.6M98.9 136l-22.1 21.4h.7l11 17.5h-.6M99 120.8l1.1 3-3.4-.9M99.6 136l-22.1 21.4M100.2 121h-.1M100.3 133.9l8.3 2.4M100.4 137.8l7.8 3.2-.8 4.9-1.5 4.2M100.8 138.8l7.3 3M101.6 128.5l-2.7 7.5M101.9 121.3l1.9 5.1 3.9-3.7M102 129.4l-2.4 6.6"/>
<path d="M102 126l-.4 2.5 .4 .9 .5-3.3M102.9 126.2l10.7 18.6M104 126.2l10.4 18.1M104.6 125.7l7.2 10.5 2.6 8.1M105.2 125.2l5.7 9.5-.1 .1M111.5 135.9l.1-.1 2.9 8.5M134 126.9l.6-.3a1.14 1.14 0 0 1 .6 1.2 1.14 1.14 0 0 1-1 .9 .92 .92 0 0 1-.3-1.3zM134.7 126.6l-37.2-8.6a1.24 1.24 0 0 0-.7 2.1l.2 .2 37.2 8.4M29 144.1l13.7-13.3a2.21 2.21 0 0 1 3.3 .7 1.92 1.92 0 0 1 0 2.7l-13.7 13.3a2.37 2.37 0 0 1-3.4-1l-.1-.3a1.86 1.86 0 0 1 .2-2.1zM30.6 142.6a1.72 1.72 0 0 1 1.9-.8 .82 .82 0 0 1 .3 .8 .82 .82 0 0 1-.5 .7h-1.1l-.4-.1-.4-.3zM38.5 158.1l21.5 6.2 5.5 22.3M39.1 157.7l-.6 .4 .4 19.8 .3 1.2 26.3 7.5 .6-.6-.4-1"/>
<path d="M39.1 157.7l21.5 6.2M40.8 147.1l-1.9 5.2 .2 5.4M46.8 151.8l.2 .5 18 5.2-.2-.6M58.2 144.9l.3 1 9.4 2.6 2.8-2.7M60.7 142.4l1.5-5.7-2.4-.7-1.8 6.8 1.8 .5M61.1 142l-2.9 2.9 9.4 2.7 3.5-3.5M61.1 142l7.5 2.1M65.4 141.3a1.82 1.82 0 0 1 2-.3l.2 .2a1.51 1.51 0 0 1-2.3 .9l-.1-.2zM67.6 147.6l.3 .9M68.6 155.8l.2 .6-3.8 1.1M71.6 141.2l-3 2.9 .3 1 2.3-2.2h.2M71.8 141.6l-.2-.4-7.5-2.2-3 3 .3 .9 7.5 2.2"/>
<path d="M76.8 157.4l-7.3 3.6 .3 1-8.8 2.8M76.8 157.4l.3 1 10.6 16.7h.2l-10.3 6M76.8 157.4l11.1 17.5M77.1 158.4l-7.3 3.6M77.5 159l-14.5 14.1M82.3 159.6l.2 .1M83.1 157.9l2.9 .9M88.6 159.5l.5 .1M88.6 152.2l-2.2 .6M88.6 152.2l.2 .4M88.6 152.2l5.4 1.5M88.8 152.6l-3.3 .9"/>
<path d="M88.8 152.6l4 1.1M89.5 158.1l-4.8 7.8 2.2 2.8 4.1-12-7.9 1.2-.9 2.1 7.3-1.9h-.9l-6.4 1.7M90.1 156.8l-3.8 11.2M93.9 154.1l7.8 2.2M97.1 151.4l5.9 3.5 .9 .1-15.3 14.7 5.4-16 7.9 2.3M97.1 145.2l1.1 .3M98 151.5l5.9 3.5M98.5 144.2l-1.4 7.2 .9 .1 1.5-8-16.6 11.9 11.1-1.7h-.8l-10.1 1.5M100.5 148.5l2.9-.4-1.8 2.8 .7-2.2zM102.4 148.2l-.2 .5M103 154.9l-14 13.6M104.7 147.4l2 .6"/>
<path d="M108.5 155.7l.5 1.5-19.9 19.2 .3 12.1-.8-.4M109 157.2l2.6 9.8-22.2 21.5M111.5 141.2l1.8 3.4 .3 .2M112 149.5h.1M112 149.4l.1 2.1 1.6 4.5M113.5 144.6l.9-.3zM113.5 144.6l.1 .2M113.6 146.4l.1 10.6-.2-5-.5-4.5M113.6 144.8l-5.4 10.3M113.9 145.8l.1 .2M113.9 145.8l-5.3 10.2M114.4 144.3l.5 1.4-.9 .3-.5-1.3"/>
<path d="M114.9 145.7l.1 12.2-1 .2-.1-12.3M38.9 177.9l26.2 7.5-26.2-7.5M39.4 179.1l6.6 10.9 .7-.3v-1.6M40.4 179.4l6.3 10.3M40.5 179.5l7.1 9.9-.4-1 2.7 .8M41 172.5l6.7-9.6-3.2 7.6 4.4 3.9 .6 2.3-8.4 .9M41 179.6l6.2 8.8-1-6.4M41.8 172.1l.1 5M42.4 165.4l.2 1.4M44.7 169.7v.2M44.8 170.8l.2 4.5 3.8 1M45 171l.2 4.3"/>
<path d="M45.2 174.4l.2 1M45.5 162.9l-3.3 2.6-1.6-4.6 1.3 6.9 3.9-5.4-3.6 3.1M46.1 165.9l-1.4 3.8 .1 .2M46.7 165v.2M46.9 164.7l-5.1 7.3-.8 .5v-.4l.1 5.5 .8-.5 7.5-.8M48.8 174.3l.2 .6M49.2 175.5l-.4 .8M54.1 175.3v1.9M55.8 178.3l5.9 1.7M57 174.1l-3.7 1.6v2.1l.8-.6 8.3 5.4M57 172.1l.8 1.4-.8 .6-5.6-10.1 9.9 14.4v-.5l1.3 5.9-9.3-6M58.2 169.9l.7 .9"/>
<path d="M58.4 174.1l-3.7 3.5M58.7 169.5l-.7 .5 .4-4 .6 6.7-5.7-8.2 4.7 5.5M59.8 176.1l-2.7 2.7M60 164.3l.6-.4 5.1 21.1M60.6 163.9l.4 .9 4.8 20-.1 .2M60.9 177.7l-1.8 1.6M61.2 165.9l3.1 .8 .7-.3M61.2 178.2l-2 1.1M61.5 178.9l-1.1 .7M61.6 179.3l-.6 .5M63.6 175.6l2.7-2.3 2-2-3.3 4.8-1.1 .7M63.6 175.7l1.4 .4"/>
<path d="M63.9 177.2l1.1-.7-1 .9M69.5 162.1l-4.5 4.3M69.5 161l-8.9 2.9M71.8 161l-9.5 9.2M79.1 161.5l.5 1.4M79.6 162.9l.5 .2M79.6 162.9l-15.5 15M83.9 169.2l-10 9.8M85.3 171.4l-4.5 4.4M85.5 164.6l1.7 .5M85.7 171.9l-3.2 3-7.2 3.6-8.8 2.9-1.7-.5M86.8 166.4l-.9 1"/>
<path d="M87.6 161.2l.9 .2M87.9 174.9v.1M87.9 174.9l.4 1.1M88.5 174.9l20-19.2zM88.6 174.9l.5 1.5-.2-.1M88.9 176.3l-10.5 6.2 1.9 10.4M88.9 176.3l-.6-.3-10.4 6.1-.3-1-11.9 3.9M89 176.3l-.4 10.3M91.2 162.2h.1M91.8 160.4l3.8 1.1M93 175.7l4.5-2.3-6.1 5.9zM94.3 175l-1.8 1.8"/>
<path d="M95.6 161.5l.1 .5M95.6 161.5l-6.2 5.9M101.7 170.4l-10.6 10.3 18.5-13.8h-5.9l-7.7 5 5.7-1.5-.9-.5-2.9 .7M102.9 165.3l6.1 .1M107.9 161.9l1.1 3.5 1 .4-1.5-4.5-1.8 1.8-4.6 2.6 7.9 .1M108 166.9l-11.6 8.6M110.9 164.5l2.8-7.5 .3 1.1-2.8 7.4M45.5 180.8l.7 1.2 .3-.8M47.6 189.4l2.7 .7 .2 .6 16.1 4.6M50.1 189.5l16.1 4.7-.1-.4M51 188.6l-.9 .9-.2-.3M52.1 187.8l-1.2 .4-1 1"/>
<path d="M52.1 187.8l.1 .4-1.2 .4-.1-.4M52.1 187.8l15 4.4v.6l-1 1 2.7 .8M52.2 188.2l14.9 4.3M65.7 184.8l-.6 .6 .6-.6v.2M66 186.1h.1M66 186l3.2 9.5M66.2 186.5l3.3 10.2-3.4-10.7 3.1 9.5M67.1 194.9l-.5 .4-.2-.5 2.8 .7M77.9 182.1l.5 .4-.3 .1zM80.1 193l-2-10.4-.3-.5-11.7 3.9 .1 .5 11.9-3.9 2 10.4M80.1 193l-10.6 3.7M80.3 192.9l-.2 .1"/>
<path d="M87.6 188.6l-7.3 4.3M88.6 186.6l-1 2M88.6 186.6v1.5l-1 .5M91.1 182.7l7.6-5.9-8.3 8.3zM92.3 181.7l-1.4 1.4"/>
</g>
<g fill="#000">
<circle cx="73.9" cy="86.7" r=".25"/>
<circle cx="75.9" cy="85.1" r=".25"/>
<circle cx="85" cy="99.6" r=".25"/>
<circle cx="86.4" cy="126.6" r=".25"/>
<circle cx="86.7" cy="127.4" r=".25"/>
<circle cx="108.5" cy="155.6" r=".25"/>
<circle cx="112" cy="149.5" r=".25"/>
<circle cx="91.2" cy="162.2" r=".25"/>
</g>
<!-- layer: Symbol (ANSI) -->
<g fill="none" stroke="#000" stroke-width=".25">
<path d="M167.3 12.1v-5.7h38.9v5.7M167.3 12.1h38.9v11M167.3 12.1v138.6h38.9v-127.6M178.6 12.1v138.6M188.3 12.1v138.6M42.7 22.4l24.3 33.3M70.6 24.6l10.1 56.2M100.8 26.7l-20.1 49.6M127.3 27.9l-35.4 46M167.3 23.1h38.9M167.3 34.7h38.9M34.9 40.5l63.6 58.7"/>
<path d="M65.2 54l.7-.6 1.1 2.3zM142.5 51.5l-14.2 24.6M167.3 46.2h38.9M167.3 57.8h38.9M25.8 63.1l44.4 36.2M79.8 78.5l1-.2-.1 2.5zM81.2 73.8l.9 .4-1.4 2.1zM93 71.6l.8 .5-1.9 1.8zM129.1 73.7l.9 .5-1.7 1.9zM154.6 75l11.1 23.2M167.3 69.5h38.9M167.3 75.2h38.9"/>
<path d="M68.6 97.3l1.6 2-2.2-1.3zM97 97.2l1.5 2-2.2-1.3zM164.1 96.1l.9-.4 .7 2.5zM167.3 86.9h38.9M167.3 92.7h38.9M167.3 98.5h38.9M10.4 101.4l1.5 2-.9 .5zM10.4 101.4l7.3 16.5M37 105l-.4 2.6-1-.4zM37 105l-5.3 14.6M167.3 104.3h38.9M167.3 110.1h38.9"/>
<path d="M167.3 115.9h38.9M18.1 133.9l1.3 2.1-.9 .3zM18.1 133.9l20.7 59.7M50 122.3h2.5l-.2 1zM50 122.3l104.8 20.3M167.3 121.7h38.9M167.3 127.5h38.9M167.3 139.1h38.9M29.3 147.1l2.2 1.4-.7 .7zM29.3 147.1l53.9 53.4M64.5 166.7l2.6-.5v1zM64.5 166.7l87 .7"/>
<path d="M69.4 196.4l2.4-.8 .1 .9zM152.7 184.3l-83.3 12.1"/>
<circle cx="40.1" cy="18.8" r="4.6"/>
<circle cx="31.5" cy="37.4" r="4.6"/>
<circle cx="69.8" cy="20.1" r="4.6"/>
<circle cx="102.6" cy="22.4" r="4.6"/>
<circle cx="130" cy="24.3" r="4.6"/>
<circle cx="144.8" cy="47.6" r="4.6"/>
<circle cx="22.3" cy="60.2" r="4.6"/>
<circle cx="152.6" cy="70.8" r="4.6"/>
<circle cx="19.5" cy="122.1" r="4.6"/>
<circle cx="30.1" cy="123.9" r="4.6"/>
<circle cx="159.3" cy="143.5" r="4.6"/>
<circle cx="156.1" cy="167.5" r="4.6"/>
<circle cx="40.3" cy="198" r="4.6"/>
<circle cx="157.3" cy="183.6" r="4.6"/>
<circle cx="86.5" cy="203.7" r="4.6"/>
</g>
<!-- layer: Border (ANSI) -->
<path d="M107.9 0v6.4l-2.2-3.9h4.5l-2.3 3.9 2.3-3.9M3.3 139.7h6.4l-3.9-2.2v4.4l3.9-2.2-3.9 2.2M212.6 139.7h-6.4l3.9-2.2v4.4l-3.9-2.2 3.9 2.2M9.7 273v-266.6h196.5v266.6h-196.5h196.5M110.2 276.9l-2.3-3.9 2.3 3.9h-4.5l2.2-3.9v6.4" fill="none" stroke="#000" stroke-width=".7"/>
<!-- layer: Title (ANSI) -->
<g fill="none" stroke="#000" stroke-width=".38">
<path d="M9.4 219.1h69.8M53.8 209.5v63.5M79.2 209.5v63.5M9.4 228.6h69.8M9.4 238.1h69.8M79.2 225.3h127M9.4 247.6h69.8M9.4 257.2h69.8M79.2 254h127M91.9 254v12.7M117.3 254v12.7M193.5 254v12.7"/>
<path d="M9.4 266.7h196.8M107.7 266.7v6.3M155.4 266.7v6.3"/>
</g>
<path d="M9.4 209.5h196.8v63.5h-196.8z" fill="none" stroke="#000" stroke-width=".51"/>
<!-- layer: Symbol (ANSI) -->
<g fill="#000">
<path d="M65.2 54l.7-.6 1.1 2.3zM79.8 78.5l1-.2-.1 2.5zM81.2 73.8l.9 .4-1.4 2.1zM93 71.6l.8 .5-1.9 1.8zM129.1 73.7l.9 .5-1.7 1.9zM68.6 97.3l1.6 2-2.2-1.3zM97 97.2l1.5 2-2.2-1.3zM164.1 96.1l.9-.4 .7 2.5zM10.4 101.4l1.5 2-.9 .5zM37 105l-.4 2.6-1-.4zM18.1 133.9l1.3 2.1-.9 .3zM50 122.3h2.5l-.2 1z"/>
<path d="M29.3 147.1l2.2 1.4-.7 .7zM64.5 166.7l2.6-.5v1zM69.4 196.4l2.4-.8 .1 .9z"/>
</g>
<g font-size="6.3">
<text x="83.7" y="264.5">A</text>
<text x="118.1" y="264.7">Mold Design1V1</text>
</g>
<g font-size="4.3">
<text x="10.2" y="217.4">ziyuz</text>
<text x="54.6" y="217.6">2025/4/24</text>
</g>
<g font-size="4.2">
<text x="52.8" y="5.3">2</text>
<text x="160.8" y="5.3">1</text>
<text x="175.8" y="10.8">PARTS LIST</text>
<text x="192.3" y="16.6">PART</text>
<text x="38.9" y="20.3">7</text>
<text x="68.7" y="21.7">9</text>
<text x="168.1" y="19.1">ITEM</text>
<text x="179.5" y="19.2">QTY</text>
<text x="189.2" y="21.6">NUMBER</text>
<text x="100.3" y="24">13</text>
<text x="127.8" y="25.8">11</text>
<text x="171.8" y="27.5">1</text>
<text x="182.3" y="27.5">1</text>
<text x="189.2" y="27.5">Part1ED</text>
<text x="189.2" y="33.3">DV4</text>
<text x="29.3" y="38.9">14</text>
<text x="171.8" y="39.1">2</text>
<text x="182.3" y="39.1">1</text>
<text x="189.2" y="39.1">Part2ED</text>
<text x="189.2" y="44.9">D</text>
<text x="143.6" y="49.1">6</text>
<text x="171.8" y="50.7">3</text>
<text x="182.3" y="50.7">2</text>
<text x="189.2" y="50.7">Part3ED</text>
<text x="189.2" y="56.5">D</text>
<text x="20" y="61.8">10</text>
<text x="171.8" y="62.3">4</text>
<text x="182.3" y="62.3">1</text>
<text x="189.2" y="62.3">Part4ED</text>
<text x="5.9" y="71.4">B</text>
<text x="189.2" y="68.1">D</text>
<text x="207.6" y="71.4">B</text>
<text x="151.4" y="72.4">8</text>
<text x="171.8" y="73.9">5</text>
<text x="182.3" y="73.9">2</text>
<text x="189.2" y="73.9">Part6</text>
<text x="171.8" y="79.8">6</text>
<text x="182.3" y="79.7">1</text>
<text x="189.2" y="79.8">Side w</text>
<text x="189.2" y="85.6">motor</text>
<text x="171.8" y="91.3">7</text>
<text x="182.3" y="91.3">4</text>
<text x="189.2" y="91.3">Part3</text>
<text x="171.8" y="97.2">8</text>
<text x="182.3" y="97.2">3</text>
<text x="189.2" y="97.1">Part5</text>
<text x="171.8" y="102.9">9</text>
<text x="182.3" y="102.9">1</text>
<text x="189.2" y="102.9">Part9</text>
<text x="170.6" y="108.8">10</text>
<text x="182.3" y="108.7">1</text>
<text x="189.2" y="108.8">Part8</text>
<text x="170.6" y="114.6">11</text>
<text x="182.3" y="114.6">1</text>
<text x="189.2" y="114.6">Part7</text>
<text x="17.3" y="123.6">12</text>
<text x="27.9" y="125.4">15</text>
<text x="170.6" y="120.4">12</text>
<text x="182.3" y="120.3">1</text>
<text x="189.2" y="120.4">SideV1</text>
<text x="170.6" y="126.2">13</text>
<text x="170.6" y="132">14</text>
<text x="182.3" y="126.2">6</text>
<text x="182.3" y="132">1</text>
<text x="189.2" y="126.1">Part4</text>
<text x="189.2" y="132">Connecti</text>
<text x="189.2" y="137.8">ng pt.1</text>
<text x="170.6" y="143.6">15</text>
<text x="182.3" y="143.6">1</text>
<text x="189.2" y="143.6">Connecti</text>
<text x="158.2" y="145">4</text>
<text x="189.2" y="149.4">ng pt.2</text>
<text x="154.9" y="169">5</text>
<text x="156.1" y="185.2">1</text>
<text x="39.2" y="199.5">3</text>
<text x="85.3" y="205.2">2</text>
<text x="186.1" y="205">SAM</text>
<text x="5.8" y="211.1">A</text>
<text x="207.5" y="211.1">A</text>
<text x="120.3" y="245.2">Cable Car</text>
<text x="98.1" y="271.7">1 / 2</text>
<text x="167.8" y="272.2">1</text>
<text x="178.3" y="272.2">1</text>
<text x="52.8" y="277.1">2</text>
<text x="160.8" y="277.1">1</text>
</g>
<g font-size="3.5">
<text x="10.2" y="212.9">DRAWN</text>
<text x="10.2" y="222.4">CHECKED</text>
<text x="10.2" y="232">QA</text>
<text x="80" y="228.6">TITLE</text>
<text x="10.2" y="241.5">MFG</text>
<text x="10.2" y="251">APPROVED</text>
<text x="82" y="257.4">SIZE</text>
<text x="118.1" y="257.4">DWG NO</text>
<text x="196.8" y="257.3">REV</text>
<text x="80" y="270.1">SCALE</text>
<text x="156.2" y="272.2">SHEET</text>
<text x="172.7" y="272.2">OF</text>
</g>
</svg>
